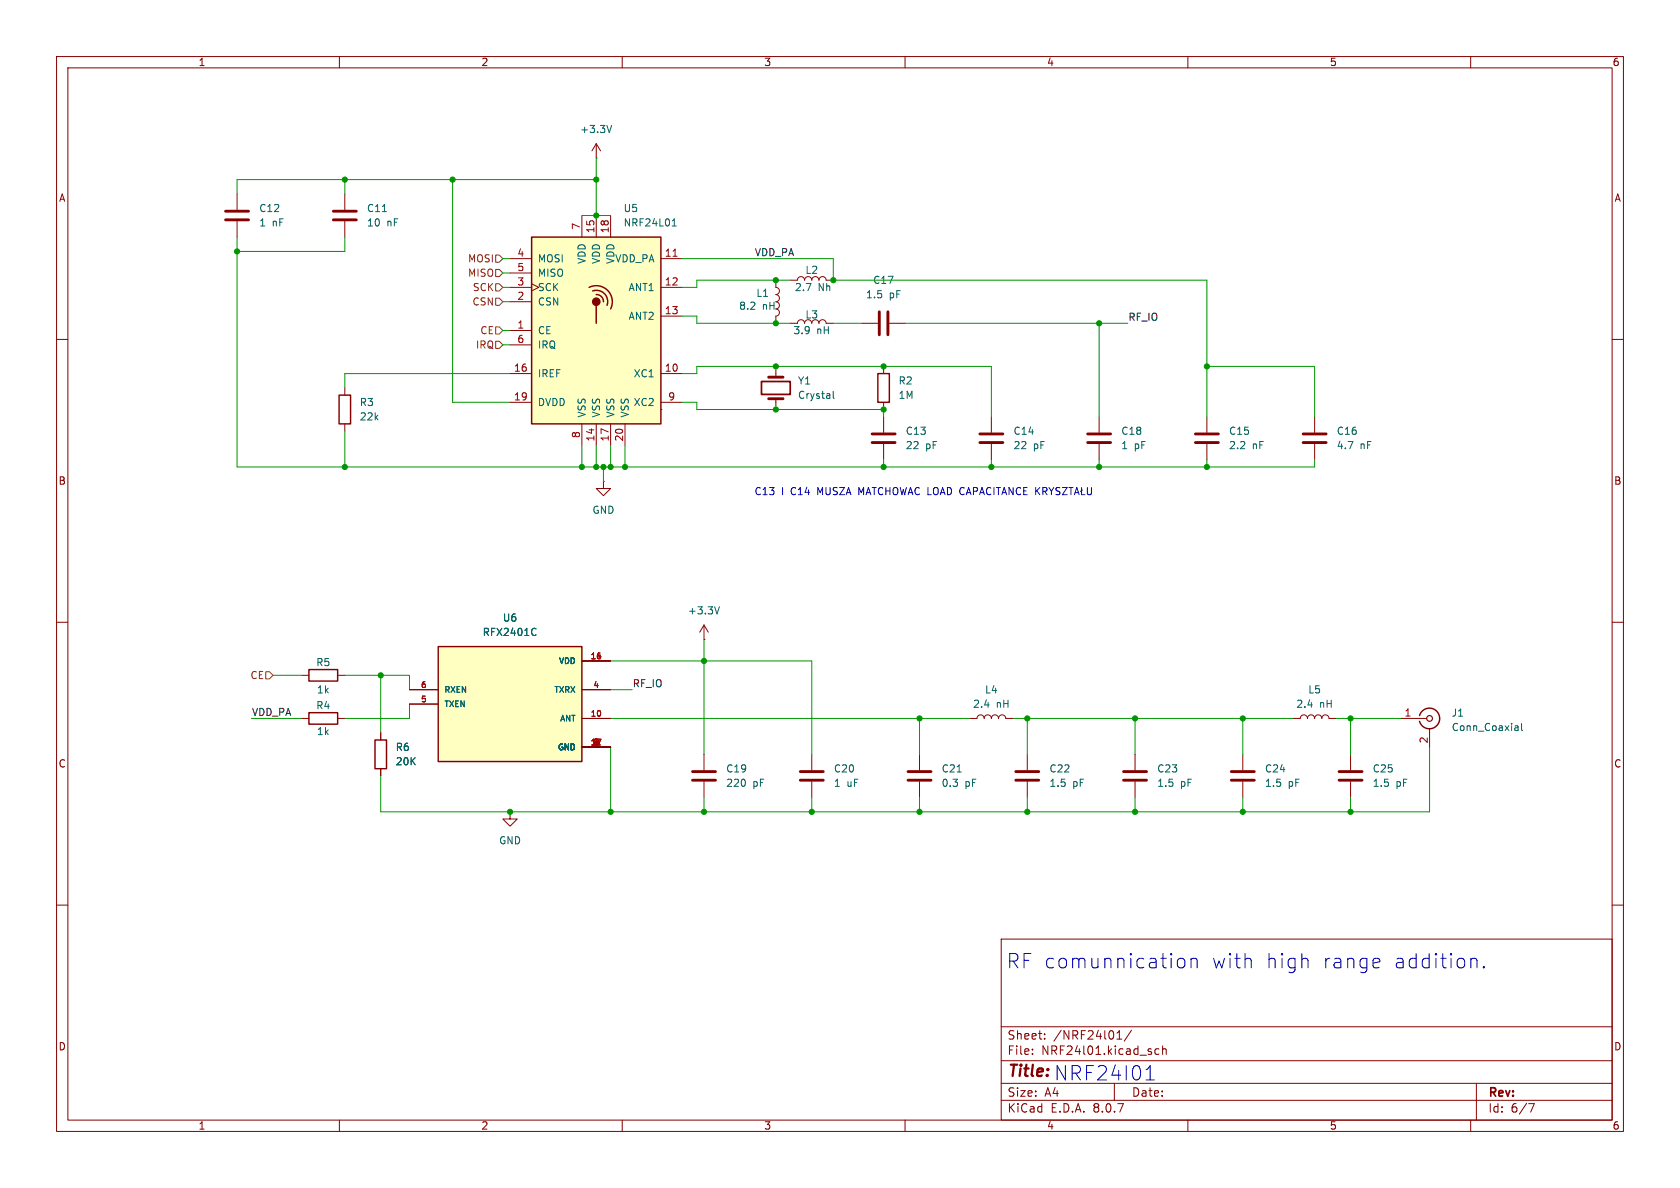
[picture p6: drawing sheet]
<svg xmlns="http://www.w3.org/2000/svg" width="297mm" height="210mm" viewBox="0 0 297 210" stroke-linecap="round" stroke-linejoin="round" font-family="sans-serif">
<g fill="none" stroke="#840000" stroke-width=".18">
<path d="M10 10h277v190h-277zM12 12h273v186h-273zM60 10v2M110 10v2M160 10v2M210 10v2M260 10v2M41.9 34.3v2.8M41.9 39.1v2.8M61 34.3v2.8M61 39.1v2.8M105.4 27.9h.1"/>
<path d="M105.4 25.4l-.8 1.3M105.4 25.4v2.5M105.4 25.4l.8 1.3M137.2 50.8a.64 .64 0 0 1 .6 .6 .64 .64 0 0 1-.6 .7 .64 .64 0 0 1 .6 .6 .64 .64 0 0 1-.6 .6 .64 .64 0 0 1 .6 .7 .64 .64 0 0 1-.6 .6 .63 .63 0 0 1 .6 .6 .63 .63 0 0 1-.6 .7v1.3M137.2 49.5v1.3M139.7 57.2h1.3a.64 .64 0 0 1 .6-.7 .64 .64 0 0 1 .6 .7 .64 .64 0 0 1 .7-.7 .64 .64 0 0 1 .6 .7 .64 .64 0 0 1 .6-.7 .64 .64 0 0 1 .7 .7 .64 .64 0 0 1 .6-.7 .64 .64 0 0 1 .6 .7h1.3M152.4 57.2h2.8M157.2 57.2h2.8M10 60h2M61 68.6v1.3M61 74.9v1.3M137.2 64.8v1.9"/>
<path d="M137.2 70.5v1.9M156.2 64.8v1.2M156.2 71.1v1.3M156.2 73.7v2.8M156.2 78.5v2.8M175.3 73.7v2.8M175.3 78.5v2.8M194.3 73.7v2.8M194.3 78.5v2.8M213.4 73.7v2.8M213.4 78.5v2.8M232.4 73.7v2.8"/>
<path d="M232.4 78.5v2.8M285 60h2M106.7 85.1v1.3h1.2l-1.2 1.2-1.3-1.2h1.3M106.7 85.1h.1M10 110h2M124.5 113h.1M124.5 110.5v2.5M124.5 110.5l-.8 1.3M124.5 110.5l.7 1.3M285 110h2M67.3 129.5v1.3M67.3 135.9v1.3"/>
<path d="M124.5 133.4v2.7M124.5 138.2v2.8M143.5 133.4v2.7M143.5 138.2v2.8M162.6 133.4v2.7M162.6 138.2v2.8M171.4 127h1.3a.64 .64 0 0 1 .7-.6 .64 .64 0 0 1 .6 .6 .64 .64 0 0 1 .6-.6 .64 .64 0 0 1 .7 .6 .64 .64 0 0 1 .6-.6 .64 .64 0 0 1 .6 .6 .64 .64 0 0 1 .7-.6 .64 .64 0 0 1 .6 .6h1.3M181.6 133.4v2.7M181.6 138.2v2.8M200.7 133.4v2.7M200.7 138.2v2.8M219.7 133.4v2.7"/>
<path d="M219.7 138.2v2.8M228.6 127h1.3a.64 .64 0 0 1 .6-.6 .64 .64 0 0 1 .6 .6 .64 .64 0 0 1 .7-.6 .64 .64 0 0 1 .6 .6 .64 .64 0 0 1 .6-.6 .64 .64 0 0 1 .7 .6 .64 .64 0 0 1 .6-.6 .64 .64 0 0 1 .6 .6h1.3M238.8 133.4v2.7M238.8 138.2v2.8M247.6 127h4.6M252.7 128.8v3.3M90.2 143.5v1.3h1.2l-1.2 1.3-1.3-1.3h1.3M90.2 143.5h.1M10 160h2M177 166h108v32h-108zM285 160h2M60 198v2"/>
<path d="M110 198v2M160 198v2M177 194.5h108M177 191.5h108M177 187.5h108M177 181.5h108M182.5 186.3v.1M182.5 185.5v.1M184.7 183.6v.1M184.7 182.8v.1M197 191.5v3M197.5 183.7h.8"/>
<path d="M197.5 182.6l.4-.4v1.5M200 182.1l-1.3 2M204.9 185.5l-.4-.1-.3 .3v.4l.1 .2h.6M205.5 185.5l.2-.1 .4 .1 .1 .9M205.5 184.9v1.5M210 198v2M260 198v2M261 191.5v6.5M270.2 195.1h1l-.6 1.5"/>
</g>
<g fill="none" stroke="#840000" stroke-width=".51">
<path d="M39.9 38.9h4M39.9 37.3h4M58.9 38.9h4.1M58.9 37.3h4.1M155.4 55.1v4.1M157 55.1v4.1M135.9 70.5h2.5M135.9 66.7h2.5M154.2 78.2h4M154.2 76.7h4M173.2 78.2h4.1M173.2 76.7h4.1"/>
<path d="M192.3 78.2h4M192.3 76.7h4M211.3 78.2h4.1M211.3 76.7h4.1M230.4 78.2h4M230.4 76.7h4M122.4 137.9h4.1M122.4 136.4h4.1M141.5 137.9h4M141.5 136.4h4M160.5 137.9h4.1M160.5 136.4h4.1"/>
<path d="M179.6 137.9h4M179.6 136.4h4M198.6 137.9h4.1M198.6 136.4h4.1M217.7 137.9h4M217.7 136.4h4M236.7 137.9h4.1M236.7 136.4h4.1"/>
</g>
<path d="M67.6 37.4h.7M108.1 22.2l-.4 1.2M147.3 69.2v1l.2 .2M127.2 107.3l-.4 1.2M169.2 136.5h.7M268 128.3h.2l.2 .2v.6M268.4 129.1h-.4M268.4 128.6l-.4 .1M269 127.9v1.1l.2 .1" fill="none" stroke="#006464" stroke-width=".18"/>
<path d="M59.9 69.9h2.1v5h-2.1zM155.2 66h2v5.1h-2zM66.3 130.8h2v5.1h-2zM251 126.5a1.82 1.82 0 0 1 2.8-1 1.82 1.82 0 0 1-.1 3 1.82 1.82 0 0 1-2.7-1" fill="none" stroke="#840000" stroke-width=".25"/>
<circle cx="252.7" cy="127" r=".51" fill="none" stroke="#840000" stroke-width=".2"/>
<path d="M134.6 67.4h5.1v2.3h-5.1z" fill="none" stroke="#840000" stroke-width=".3"/>
<path d="M77.5 114.3h25.4v20.3h-25.4z" fill="#ffffc2"/>
<path d="M54.6 118.4h5.1v2h-5.1zM77.5 114.3h25.4v20.3h-25.4zM54.6 126h5.1v2h-5.1z" fill="none" stroke="#840000" stroke-width=".25"/>
<path d="M139.7 49.5h1.3a.64 .64 0 0 1 .6-.6 .64 .64 0 0 1 .6 .6 .64 .64 0 0 1 .7-.6 .64 .64 0 0 1 .6 .6 .64 .64 0 0 1 .6-.6 .64 .64 0 0 1 .7 .6 .64 .64 0 0 1 .6-.6 .64 .64 0 0 1 .6 .6h1.3M53.3 119.4h1.3M59.7 119.4h1.3M102.9 116.8h5M53.3 127h1.3M59.7 127h1.3M72.4 121.9h5.1M72.4 124.5h5.1M102.9 127h5M102.9 132.1h5M102.9 121.9h5" fill="none" stroke="#840000" stroke-width=".18"/>
<path d="M94.5 111.1l.3 .1M94.8 112.2l-.3 .1" fill="none" stroke="#006464" stroke-width=".18"/>
<path d="M94 41.9h22.8v33h-22.8z" fill="#ffffc2"/>
<path d="M94 41.9h22.8v33h-22.8zM104.1 50.8a2.84 2.84 0 0 1 3.3 .5 2.84 2.84 0 0 1 .5 3.3M104.8 51.4a1.99 1.99 0 0 1 2 .5 1.99 1.99 0 0 1 .5 2.1M105.4 52.1a1.23 1.23 0 0 1 1.3 1.2M105.4 54v3.2" fill="none" stroke="#840000" stroke-width=".25"/>
<circle cx="105.4" cy="53.3" r=".63" fill="#840000" stroke="#840000" stroke-width=".25"/>
<g fill="none" stroke="#840000" stroke-width=".18">
<path d="M102.9 38.1v3.8M105.4 38.1v3.8M107.9 38.1v3.8M90.2 58.4h3.8M90.2 45.7h3.8M90.2 50.8h3.8M90.2 53.3h3.8M90.2 48.3h3.8M94 50.2l1.2 .6-1.2 .6M116.8 45.7h3.8M116.8 50.8h3.8M116.8 55.9h3.8"/>
<path d="M90.2 66h3.8M90.2 71.1h3.8M90.2 61h3.8M102.9 74.9v3.8M105.4 74.9v3.8M107.9 74.9v3.8M110.5 74.9v3.8M116.8 72.4h.1M116.8 66h3.8M116.8 71.1h3.8M102.9 116.8h5M67.3 129.5v1.3"/>
<path d="M67.3 135.9v1.3M72.4 121.9h5.1M72.4 124.5h5.1M102.9 127h5M102.9 132.1h5M102.9 121.9h5"/>
</g>
<path d="M119 45.3h.7" fill="none" stroke="#a90000" stroke-width=".18"/>
<path d="M118.8 39.9h.8M119 39l.2-.3v1.2M94.5 111.1l.3 .1M94.8 112.2l-.3 .1" fill="none" stroke="#006464" stroke-width=".18"/>
<path d="M87.6 47.6h.7l.6 .7-.6 .6h-.7zM87.6 50.2h.7l.6 .6-.6 .6h-.7zM87.6 52.7h.7l.6 .6-.6 .7h-.7zM87.6 57.8h.7l.6 .6-.6 .7h-.7zM87.6 45.1h.7l.6 .6-.6 .7h-.7zM87.6 60.3h.7l.6 .7-.6 .6h-.7zM47 118.7h.6l.7 .7-.7 .6h-.6z" fill="none" stroke="#725600" stroke-width=".18"/>
<g fill="none" stroke="#0000c2" stroke-width=".18">
<path d="M151.8 87.5v-1.3l.5 .9 .4-.9v1.3M153.1 87.5l.4-1.3 .4 1.3M153.2 87.1h.6M154.2 86.2h.7M154.6 86.2v1.3M156.1 86.3a.6 .6 0 0 0-.9 .4 .6 .6 0 0 0 .6 .8l.3-.2M156.6 86.2v1.3M156.6 86.8h.7M157.3 86.2v1.3M157.9 86.4l.3-.2a.43 .43 0 0 1 .5 .4v.4a.42 .42 0 0 1-.4 .5 .42 .42 0 0 1-.4-.5zM159.1 86.2l.4 1.3 .2-1 .2 1 .3-1.3M160.5 87.5l.5-1.3 .4 1.3"/>
<path d="M160.7 87.1h.6M162.5 86.3a.6 .6 0 0 0-.8 .4 .6 .6 0 0 0 .6 .8l.2-.2M164 86.2v1.3h.7M165.1 86.4l.2-.2a.43 .43 0 0 1 .6 .4v.4a.42 .42 0 0 1-.5 .5 .42 .42 0 0 1-.4-.5zM166.2 87.5l.4-1.3 .5 1.3M166.3 87.1h.7M167.5 86.2a.64 .64 0 0 1 .7 .6 .64 .64 0 0 1-.7 .7zM170.5 86.3a.6 .6 0 0 0-.9 .4 .6 .6 0 0 0 .6 .8l.3-.2M170.8 87.5l.4-1.3 .5 1.3M170.9 87.1h.6M172.1 86.8h.6l.1-.2v-.3l-.7-.1v1.3M173.2 87.5l.4-1.3 .4 1.3"/>
<path d="M173.3 87.1h.6M175.2 86.3a.6 .6 0 0 0-.9 .4 .6 .6 0 0 0 .6 .8l.3-.2M175.7 86.2v1.3M176.1 86.2h.8M176.5 86.2v1.3M177.1 87.5l.4-1.3 .5 1.3M177.2 87.1h.6M179.1 86.2v1.3l-.7-1.3v1.3M180.4 86.3a.6 .6 0 0 0-.8 .4 .6 .6 0 0 0 .6 .8l.2-.2M181 86.8h.4M181.6 86.2h-.6v1.3h.6M183.1 86.2v1.3"/>
<path d="M183.3 86.7l.5 .8M183.8 86.2l-.7 .7M184.4 86.8h.6l.1-.2-.1-.3-.6-.1v1.3M184.7 86.8l.4 .7M185.5 86.2l.4 .6M185.9 86.8v.7M186.3 86.2l-.4 .6M187.4 86.2h-.5l-.2 .1v.4l.6 .2 .1 .3-.3 .3-.4-.1M187.8 86.2h.9l-.9 1.3h.9M189 86.2h.7M189.3 86.2v1.3M189.9 87.5l.5-1.3 .4 1.3"/>
<path d="M190.1 87.1h.6M191.2 86.2v1.3h.6M191.4 86.6l-.4 .2M192.2 86.2v1l.3 .3 .3-.1 .2-.2v-1M208.1 169.9a.69 .69 0 0 1 .7-.5 .69 .69 0 0 1 .7 .5v.7a.69 .69 0 0 1-.7 .5 .69 .69 0 0 1-.7-.5M210.6 169.6a.63 .63 0 0 1 1 .2v1.3M210.6 169.4v1.7M231.1 169.5l.1 .3v1.3M243.6 169.4l.2 .1 .1 .5-1.2 .3M243.8 171l-.2 .1M260.1 169.5l.3-.1 .6 .1 .1 .3v1.3M262.3 170.9l.1 .1-.1 .1"/>
<path d="M262.3 170.9l-.1 .1 .1 .1M262.3 170.9v.2M202.6 190.9h1.5M202.6 189.1l.7-.7v2.5"/>
</g>
<g fill="none" stroke="#009600" stroke-width=".18">
<path d="M61 31.8v2.5M80 31.8v39.3h10.2M102.9 38.1h5M105.4 31.8h-63.5v2.5M105.4 27.9v10.2M41.9 41.9v40.7h190.5v-1.3M61 41.9v2.6h-19.1M88.9 58.4h1.3M88.9 45.7h1.3M88.9 50.8h1.3M88.9 53.3h1.3M88.9 48.3h1.3"/>
<path d="M120.6 55.9h2.6v1.3h16.5M120.6 45.7h26.7v3.8h66.1v24.2M139.7 49.5h-16.5v1.3h-2.6M147.3 57.2h5.1M160 57.2h39.4M194.3 57.2v16.5M61 76.2v6.4M88.9 61h1.3M90.2 66h-29.2v2.6M102.9 78.7v3.9M105.4 78.7v3.9M107.9 78.7v3.9"/>
<path d="M110.5 78.7v3.9M120.6 66h2.6v-1.2h52.1v8.9M120.6 71.1h2.6v1.3h33v1.3M213.4 64.8h19v8.9M106.7 82.6v2.5M156.2 81.3v1.3M175.3 81.3v1.3M194.3 81.3v1.3M213.4 81.3v1.3M48.3 119.4h5M61 119.4h11.4v2.5M67.3 119.4v10.1"/>
<path d="M107.9 116.8h35.6v16.6M124.5 113v20.4M44.4 127h8.9M72.4 124.5v2.5h-11.4M107.9 127h63.5M107.9 121.9h3.9M107.9 132.1v11.4M162.6 127v6.4M179.1 127h49.5M181.6 127v6.4M200.7 127v6.4M219.7 127v6.4"/>
<path d="M236.2 127h11.4M238.8 127v6.4M252.7 132.1v11.4h-185.4v-6.3M124.5 141v2.5M143.5 141v2.5M162.6 141v2.5M181.6 141v2.5M200.7 141v2.5M219.7 141v2.5M238.8 141v2.5"/>
</g>
<g fill="#009600" stroke="#009600" stroke-width=".18">
<circle cx="61" cy="31.8" r=".46"/>
<circle cx="102.9" cy="82.6" r=".46"/>
<circle cx="105.4" cy="82.6" r=".46"/>
<circle cx="41.9" cy="44.5" r=".46"/>
<circle cx="162.6" cy="143.5" r=".46"/>
<circle cx="181.6" cy="143.5" r=".46"/>
<circle cx="219.7" cy="127" r=".46"/>
<circle cx="200.7" cy="127" r=".46"/>
<circle cx="219.7" cy="143.5" r=".46"/>
<circle cx="200.7" cy="143.5" r=".46"/>
<circle cx="181.6" cy="127" r=".46"/>
<circle cx="162.6" cy="127" r=".46"/>
<circle cx="238.8" cy="143.5" r=".46"/>
<circle cx="238.8" cy="127" r=".46"/>
<circle cx="124.5" cy="116.8" r=".46"/>
<circle cx="107.9" cy="143.5" r=".46"/>
<circle cx="124.5" cy="143.5" r=".46"/>
<circle cx="143.5" cy="143.5" r=".46"/>
<circle cx="156.2" cy="72.4" r=".46"/>
<circle cx="156.2" cy="64.8" r=".46"/>
<circle cx="194.3" cy="57.2" r=".46"/>
<circle cx="194.3" cy="82.6" r=".46"/>
<circle cx="213.4" cy="64.8" r=".46"/>
<circle cx="156.2" cy="82.6" r=".46"/>
<circle cx="175.3" cy="82.6" r=".46"/>
<circle cx="213.4" cy="82.6" r=".46"/>
<circle cx="107.9" cy="82.6" r=".46"/>
<circle cx="67.3" cy="119.4" r=".46"/>
<circle cx="61" cy="82.6" r=".46"/>
<circle cx="110.5" cy="82.6" r=".46"/>
<circle cx="106.7" cy="82.6" r=".46"/>
<circle cx="90.2" cy="143.5" r=".46"/>
<circle cx="80" cy="31.8" r=".46"/>
<circle cx="105.4" cy="38.1" r=".46"/>
<circle cx="105.4" cy="31.8" r=".46"/>
<circle cx="137.2" cy="49.5" r=".46"/>
<circle cx="137.2" cy="57.2" r=".46"/>
<circle cx="137.2" cy="64.8" r=".46"/>
<circle cx="137.2" cy="72.4" r=".46"/>
<circle cx="147.3" cy="49.5" r=".46"/>
</g>
<g font-size="3.5" fill="#0000c2">
<text x="177.8" y="171.4">RF comunnication</text>
<text x="214" y="171.4">with</text>
<text x="223.5" y="171.4">high</text>
<text x="233.5" y="171.4">range</text>
<text x="246" y="171.4">addition.</text>
<text x="186.2" y="191.2">NRF24I01</text>
</g>
<text font-size="2.8" fill="#840000" x="178" y="190.9">Title:</text>
<g font-size="2.1" fill="#840000">
<text x="178" y="184">Sheet:</text>
<text x="186.2" y="184">/NRF24l01/</text>
<text x="178" y="186.7">File:</text>
<text x="184.1" y="186.7">NRF24l01.kicad_sch</text>
<text x="178" y="196.9">KiCad</text>
<text x="178" y="194.1">Size:</text>
<text x="184.7" y="194.1">A4</text>
<text x="185.7" y="196.9">E.D.A.</text>
<text x="193.3" y="196.9">8.0.7</text>
<text x="200" y="194.1">Date:</text>
<text x="263" y="194.3">Rev:</text>
<text x="263" y="196.9">Id:</text>
<text x="267.1" y="196.9">6/7</text>
</g>
<g font-size="1.8" fill="#840000">
<text x="35" y="11.9">1</text>
<text x="85" y="11.9">2</text>
<text x="135" y="11.9">3</text>
<text x="185" y="11.9">4</text>
<text x="235" y="11.9">5</text>
<text x="285" y="11.9">6</text>
<text x="10.3" y="35.9">A</text>
<text x="285.3" y="35.9">A</text>
<text x="10.3" y="85.9">B</text>
<text x="285.3" y="85.9">B</text>
<text x="10.3" y="135.9">C</text>
<text x="285.3" y="135.9">C</text>
<text x="10.3" y="185.9">D</text>
<text x="285.3" y="185.9">D</text>
<text x="35" y="199.9">1</text>
<text x="85" y="199.9">2</text>
<text x="135" y="199.9">3</text>
<text x="185" y="199.9">4</text>
<text x="235" y="199.9">5</text>
<text x="285" y="199.9">6</text>
</g>
<g font-size="1.8" fill="#006464">
<text x="102.5" y="23.7">+3.3V</text>
<text x="45.7" y="40.2">1</text>
<text x="45.7" y="37.7">C12</text>
<text x="48.1" y="40.2">nF</text>
<text x="64.8" y="37.7">C11</text>
<text x="64.8" y="40.2">10</text>
<text x="68.4" y="40.2">nF</text>
<text x="110.2" y="37.7">U5</text>
<text x="110.2" y="40.2">NRF24L01</text>
<text x="95" y="46.6">MOSI</text>
<text x="103.7" y="46.8" transform="rotate(-90 103.7 46.8)">VDD</text>
<text x="106.3" y="46.8" transform="rotate(-90 106.3 46.8)">VDD</text>
<text x="108.7" y="46.6">VDD_PA</text>
<text x="108.8" y="46.8" transform="rotate(-90 108.8 46.8)">VDD</text>
<text x="95" y="51.7">SCK</text>
<text x="95" y="49.1">MISO</text>
<text x="111" y="51.7">ANT1</text>
<text x="133.6" y="52.7">L1</text>
<text x="140.4" y="51.7">2.7</text>
<text x="142.3" y="48.6">L2</text>
<text x="144.6" y="51.7">Nh</text>
<text x="153" y="52.9">1.5</text>
<text x="154.3" y="50.4">C17</text>
<text x="157.2" y="52.9">pF</text>
<text x="95" y="59.3">CE</text>
<text x="95" y="54.2">CSN</text>
<text x="111" y="56.7">ANT2</text>
<text x="130.6" y="55">8.2</text>
<text x="134.8" y="55">nH</text>
<text x="140.2" y="59.3">3.9</text>
<text x="142.3" y="56.5">L3</text>
<text x="144.4" y="59.3">nH</text>
<text x="95" y="61.8">IRQ</text>
<text x="63.5" y="72">R3</text>
<text x="95" y="66.9">IREF</text>
<text x="95" y="72">DVDD</text>
<text x="111.9" y="66.9">XC1</text>
<text x="111.9" y="72">XC2</text>
<text x="141" y="68.2">Y1</text>
<text x="141" y="70.7">Crystal</text>
<text x="158.8" y="68.2">R2</text>
<text x="158.8" y="70.7">1M</text>
<text x="63.5" y="74.5">22k</text>
<text x="103.7" y="73.9" transform="rotate(-90 103.7 73.9)">VSS</text>
<text x="106.3" y="73.9" transform="rotate(-90 106.3 73.9)">VSS</text>
<text x="108.8" y="73.9" transform="rotate(-90 108.8 73.9)">VSS</text>
<text x="111.4" y="73.9" transform="rotate(-90 111.4 73.9)">VSS</text>
<text x="160" y="77.1">C13</text>
<text x="179.1" y="77.1">C14</text>
<text x="198.1" y="77.1">C18</text>
<text x="217.2" y="77.1">C15</text>
<text x="236.2" y="77.1">C16</text>
<text x="160" y="79.6">22</text>
<text x="163.6" y="79.6">pF</text>
<text x="179.1" y="79.6">22</text>
<text x="182.7" y="79.6">pF</text>
<text x="198.1" y="79.6">1</text>
<text x="200.5" y="79.6">pF</text>
<text x="217.2" y="79.6">2.2</text>
<text x="221.4" y="79.6">nF</text>
<text x="236.2" y="79.6">4.7</text>
<text x="240.4" y="79.6">nF</text>
<text x="104.6" y="91">GND</text>
<text x="85.2" y="112.6">RFX2401C</text>
<text x="88.8" y="110.1">U6</text>
<text x="121.5" y="108.8">+3.3V</text>
<text x="55.8" y="118">R5</text>
<text x="55.8" y="125.6">R4</text>
<text x="55.9" y="122.8">1k</text>
<text x="171.9" y="125.3">2.4</text>
<text x="174" y="122.8">L4</text>
<text x="176.1" y="125.3">nH</text>
<text x="229.1" y="125.3">2.4</text>
<text x="231.2" y="122.8">L5</text>
<text x="233.3" y="125.3">nH</text>
<text x="55.9" y="130.1">1k</text>
<text x="256.5" y="126.9">J1</text>
<text x="256.5" y="129.4">Conn_Coaxial</text>
<text x="69.9" y="132.9">R6</text>
<text x="69.9" y="135.5">20K</text>
<text x="128.3" y="136.8">C19</text>
<text x="147.3" y="136.8">C20</text>
<text x="166.4" y="136.8">C21</text>
<text x="185.4" y="136.8">C22</text>
<text x="204.5" y="136.8">C23</text>
<text x="223.5" y="136.8">C24</text>
<text x="242.6" y="136.8">C25</text>
<text x="128.3" y="139.3">220</text>
<text x="133.1" y="139.3">pF</text>
<text x="147.3" y="139.3">1</text>
<text x="149.7" y="139.3">uF</text>
<text x="166.4" y="139.3">0.3</text>
<text x="170.6" y="139.3">pF</text>
<text x="185.4" y="139.3">1.5</text>
<text x="189.6" y="139.3">pF</text>
<text x="204.5" y="139.3">1.5</text>
<text x="208.7" y="139.3">pF</text>
<text x="223.5" y="139.3">1.5</text>
<text x="227.7" y="139.3">pF</text>
<text x="242.6" y="139.3">1.5</text>
<text x="246.8" y="139.3">pF</text>
<text x="88.1" y="149.5">GND</text>
</g>
<g font-size="1.8" fill="#a90000">
<text x="102.6" y="40.7" transform="rotate(-90 102.6 40.7)">7</text>
<text x="105.2" y="41.3" transform="rotate(-90 105.2 41.3)">15</text>
<text x="107.7" y="41.3" transform="rotate(-90 107.7 41.3)">18</text>
<text x="91.4" y="45.5">4</text>
<text x="117.4" y="45.5">11</text>
<text x="91.4" y="53.1">2</text>
<text x="91.4" y="50.5">3</text>
<text x="91.4" y="48">5</text>
<text x="117.4" y="50.5">12</text>
<text x="91.4" y="58.2">1</text>
<text x="117.4" y="55.6">13</text>
<text x="90.8" y="65.8">16</text>
<text x="91.4" y="60.7">6</text>
<text x="117.4" y="65.8">10</text>
<text x="90.8" y="70.9">19</text>
<text x="118" y="70.9">9</text>
<text x="102.6" y="77.5" transform="rotate(-90 102.6 77.5)">8</text>
<text x="105.2" y="78.1" transform="rotate(-90 105.2 78.1)">14</text>
<text x="107.7" y="78.1" transform="rotate(-90 107.7 78.1)">17</text>
<text x="110.2" y="78.1" transform="rotate(-90 110.2 78.1)">20</text>
<text x="248.2" y="126.7">1</text>
<text x="252.5" y="131.5" transform="rotate(-90 252.5 131.5)">2</text>
</g>
<g font-size="1.8" fill="#725600">
<text x="82.6" y="46.6">MOSI</text>
<text x="82.6" y="49.1">MISO</text>
<text x="83.5" y="51.7">SCK</text>
<text x="83.4" y="54.2">CSN</text>
<text x="84.8" y="59.3">CE</text>
<text x="84" y="61.8">IRQ</text>
<text x="44.2" y="120.2">CE</text>
</g>
<g font-size="1.8" fill="#0f0f0f">
<text x="133.3" y="45.4">VDD_PA</text>
<text x="199.4" y="56.8">RF_IO</text>
<text x="111.8" y="121.6">RF_IO</text>
<text x="44.4" y="126.7">VDD_PA</text>
</g>
<g font-size="1.8" fill="#0000c2">
<text x="133.3" y="87.7">C13</text>
<text x="138.1" y="87.7">I</text>
<text x="139.9" y="87.7">C14</text>
<text x="144.8" y="87.7">MUSZA</text>
</g>
<g font-size="1.4" fill="#006464">
<text x="98.7" y="117.6">VDD</text>
<text x="78.5" y="125.2">TXEN</text>
<text x="78.5" y="122.7">RXEN</text>
<text x="97.9" y="122.7">TXRX</text>
<text x="98.9" y="127.7">ANT</text>
<text x="98.5" y="132.8">GND</text>
</g>
<g font-size="1.4" fill="#a90000">
<text x="104.3" y="116.6">14</text>
<text x="105.1" y="116.6">6</text>
<text x="74.3" y="124.2">5</text>
<text x="74.3" y="121.7">6</text>
<text x="104.8" y="121.7">4</text>
<text x="104.3" y="126.7">10</text>
<text x="104.3" y="131.8">17</text>
<text x="104.8" y="131.8">2</text>
</g>
</svg>
